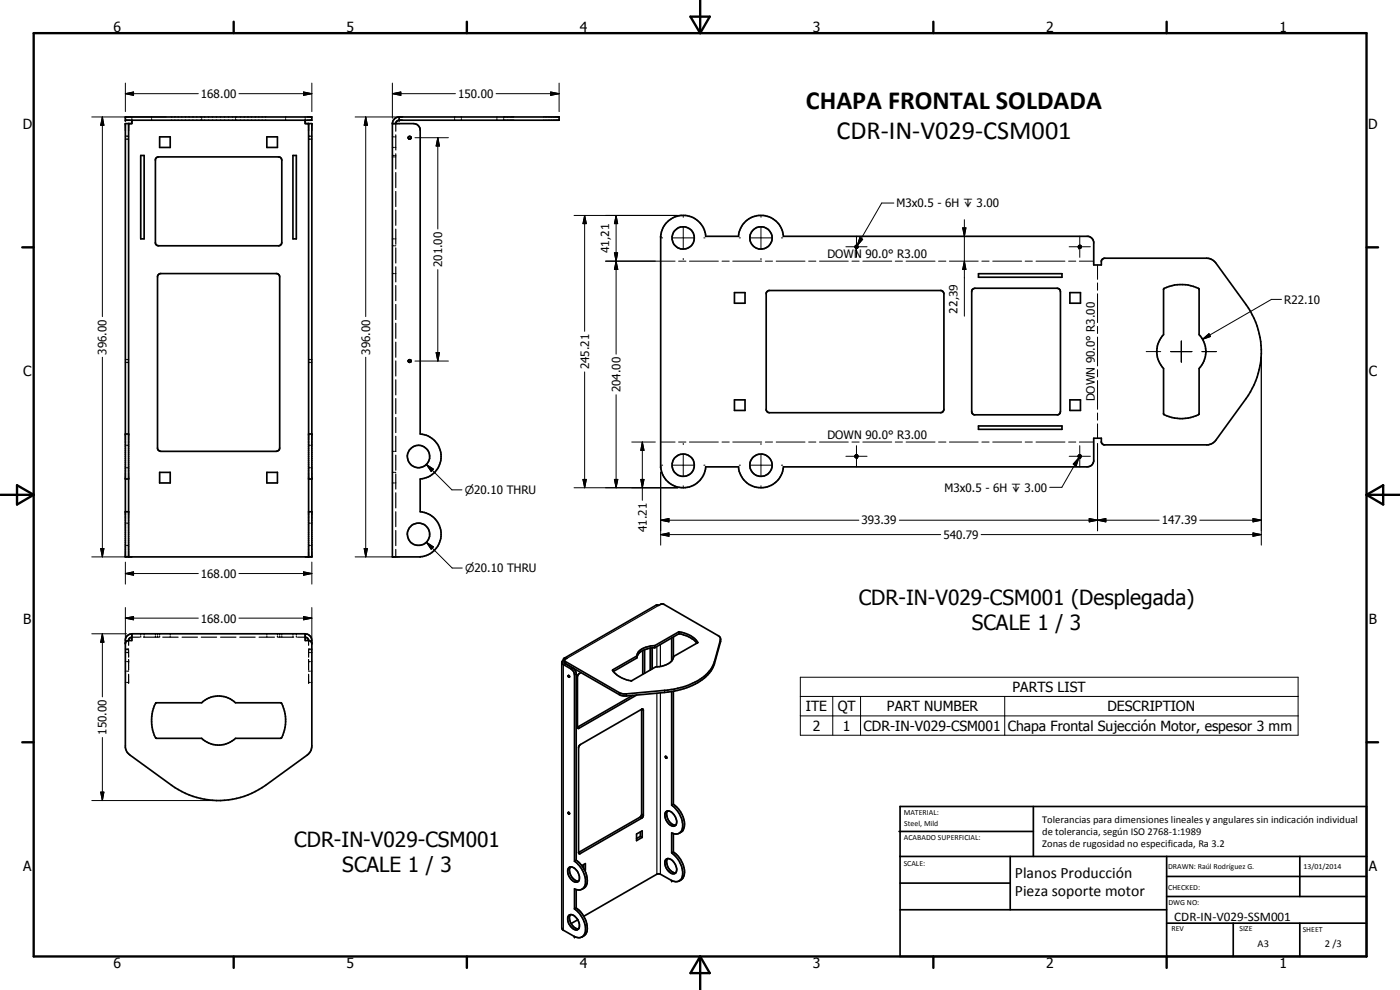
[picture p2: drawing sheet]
<svg xmlns="http://www.w3.org/2000/svg" width="420mm" height="297mm" viewBox="0 0 420 297" stroke-linecap="round" stroke-linejoin="round" font-family="sans-serif">
<g fill="none" stroke="#000" stroke-width=".51">
<path d="M37.6 35.1h56v1h-56zM38.6 37.1v130M39.6 36.1v1h-2v130h56v-130h-2v-1M92.6 37.1v130M117.8 37.1h6.3a2 2 0 0 1 2 2v91.1a6.8 6.8 0 0 1 6.3 6.8 6.8 6.8 0 0 1-6.3 6.7v9.8a6.8 6.8 0 0 1 6.3 6.8 6.8 6.8 0 0 1-6.3 6.8h-8.3zM119.8 36.1h48v-1h-48.4l-.9 .5-.4 .5-.3 1M119.8 35.1v1M119.8 36.1l-.8 .3-.2 .7M42.2 46.7h1.1v25h-1.1zM46.8 47.5l.8-.4 36.4 .1 .6 .9-.1 25.1-.5 .5h-.4h-36l-.6-.2-.4-.6v-25zM47.9 41.1h3.2v3.1h-3.2zM80.1 41.1h3.2v3.1h-3.2z"/>
<path d="M87.9 46.7h1v25h-1zM200 66.9a6.8 6.8 0 0 1 7.2-1.9 6.8 6.8 0 0 1 4.6 5.9h9.8a6.7 6.7 0 0 1 6.8-6.3 6.7 6.7 0 0 1 6.7 6.3h91.5l1.2 .7 .4 1v6.9h2.3l.1-1.4 .9-.6h30.7l1.3 .3 1.4 1.1 9.1 12.5a24 24 0 0 1 0 28.2l-9.1 12.5-1.4 1.1-.9 .3h-31.3l-.8-.8v-1.2h-2.3v6.9a1.98 1.98 0 0 1-1.9 1.7h-91.2a6.7 6.7 0 0 1-6.7 6.2 6.7 6.7 0 0 1-6.8-6.2h-9.8a6.8 6.8 0 0 1-6.8 6.2 6.8 6.8 0 0 1-6.7-6.2v-69.2l.6-2.4zM47.5 82.5l.5-.4h35.1l.8 .5v51.8l-.3 .8-.7 .2h-34.7l-.8-.5-.1-52.1zM220.4 87.8h3.2v3.2h-3.2zM230.2 87.5l.5-.3h51.8l.4 .2 .4 .7v34.7l-.3 .6-.7 .4-51.8-.1-.6-.6v-35.2zM291.8 86.9l.8-.4h24.7l.7 .4 .3 .6v36l-.4 .7-.4 .3h-25.1l-.6-.4-.2-.4v-36.4zM293.7 82.1h25v1.1h-25zM321.1 87.8h3.2v3.2h-3.2zM349.3 86.6a11.8 11.8 0 0 1 10.5 0l.1 13.8a7.4 7.4 0 0 1 0 10.2v13.5a6.8 6.8 0 0 1-5 1.5l-3.2-.3-2.5-1.1v-13.6a7.3 7.3 0 0 1 0-10.2zM220.4 120h3.2v3.1h-3.2zM321.1 120h3.2v3.1h-3.2zM37.6 130.2h1"/>
<path d="M92.6 130.2h1M293.7 127.8h25v1h-25zM37.6 153.5h1M37.6 143.7h1M47.9 141.7h3.2v3.2h-3.2zM80.1 141.7h3.2v3.2h-3.2zM92.6 153.5h1M92.6 143.7h1M37.6 167h1M92.6 167h1M39.6 190.2a2.09 2.09 0 0 0-2 1.6l.1 32.9 .3 .9 1 .9 12.5 9.1a24 24 0 0 0 28.2 0l12.5-9.1 1.1-1.4 .3-1.3v-31.6a2 2 0 0 0-2-2M39.6 190.2v2h-1.2l-.8 .8"/>
<path d="M39.6 191.2l-.8 .4-.2 .6M39.6 190.2h52M91.6 190.2v2l1.4 .1 .5 .4 .1 .5M91.6 191.2l.6 .2 .4 .8M168.6 198.8l.3 .5 2.6 1.5 .6 .7 .3 1v55.9M168.6 198.8v79.7l.3 .5 3.5 2a2.23 2.23 0 0 0 2.6-.1 2.23 2.23 0 0 0 .7-2.6 8 8 0 0 0-3.3-5.6M169.1 198.2v-.5l.4-.3 .6 .1-.7 .5v.9l.2 .2M169.1 198.2l-.5 .6M169.1 198.2l.3 .1M169.4 197.5l27.5-15.9 .8 .1 1.3-.5 16.9 9.8 .3 .6v1l-1.8 6.6a12.2 12.2 0 0 1-8.2 7.1l-4.7 1.2-14.5 1.3-1.2-.4-16.2-9.3M169.6 199.1l2.7 1.6 .6 1.3v56.1M191.1 196.8l-7.2 4.2a4.2 4.2 0 0 0 2.9 2.5l2.8 .8 7.2-4.2a5.9 5.9 0 0 0 5.2-2.4l.1-.4"/>
<path d="M191.1 196.8v.6M191.1 197.4l-7 4.1M192.9 195.2v7.1M193.5 194.9v7.1M195.2 194.4v6.6M195.7 194.4v6.3M196.5 193.7l7.2-4.1a7 7 0 0 1 5.6 3.3l-7.2 4.1v.3M196.5 194.4a7 7 0 0 0-4.9 1.8l-.5 1.2M196.5 193.7v.7M196.5 193.7a6.2 6.2 0 0 0-5.1 2.2l-.3 .9M201.6 191.4v6.9M202.1 191.1v6.2"/>
<path d="M209.2 193a8.5 8.5 0 0 0-5.5-2.8l-7.2 4.2M216.2 191.9l-1.8 6.6a11.4 11.4 0 0 1-7.4 6.9 28.3 28.3 0 0 1-7.5 1.7l-11.5 1.1-1.7-.2-16.9-9.8M46.7 211l.2-.1h13.6a7.4 7.4 0 0 1 10.2 0h13.7a11 11 0 0 1 0 10.6h-13.7a7.3 7.3 0 0 1-10.2 0h-13.6a11.1 11.1 0 0 1-.2-10.5zM174.4 201.8l-.8 .6-.3 .5 .1 15.6 .3 .1 17.4-10.1M189.9 208.7l-16.6 9.5M192.6 212.8v31.7l-.5 .7-18.5 10.6M201.6 207.5v34.1M202.1 207.4v33.9M173.9 223.6l18.7-10.8h.3l.2 .2-.2 32.1-18.9 11.1-.4-.3v-31.7zM199.7 227l.4 .1v.4h-.3zM170.5 243.8l.4 .1-.1 .4zM172.4 258.4a7.2 7.2 0 0 1 3 7.6 2.05 2.05 0 0 1-3 .7v6"/>
<path d="M172.9 258.1l1.5 1.4 .9 1.4M172.9 258.1l-.5 .3M174.6 259.7l1.1-.6v2M175.2 259.4v1.1M191 250.2l1.7-.9v1.9l-1.7 1zM192.2 249.6v1.4M192.2 251l.5 .2M192.2 251l-1.2 .6M199.7 258a1.64 1.64 0 0 1 2.6 .8 2.35 2.35 0 0 1 .1 3.3 3.1 3.1 0 0 1-2.8-3.9zM200.3 243.3a3.3 3.3 0 0 1 2.5 4.3M200.3 243.3a1.71 1.71 0 0 0-.5 2.6 2.48 2.48 0 0 0 2.8 1.8l.2-.1M200.4 243.3a3.1 3.1 0 0 0 2.4 4.3"/>
<path d="M200.4 257.6a3.2 3.2 0 0 0 2.4 4.3M201.6 255.9a7.4 7.4 0 0 1 3 7.6 2.08 2.08 0 0 1-3 .7l-3.5-2h-.8l-22.1 12.7M201.6 241.6a7.1 7.1 0 0 1 3 7.6 2.08 2.08 0 0 1-3 .7v6M202.1 250.1v5.5M202.1 255.6a6.9 6.9 0 0 1 3 7.7l-1.2 1M202.1 241.3a6.9 6.9 0 0 1 3 7.7l-1.2 1M202.1 255.6l-.5 .3M202.1 241.3l-.5 .3M269.8 249.5h40.3M270.1 242h140v45h-140zM270.1 257h140M303.2 257v16"/>
<path d="M310.1 242v15M350.1 257v30M390.1 257v12M170.7 260.3a2.16 2.16 0 0 1 2.9 1.7 1.92 1.92 0 0 1-.3 2.6 3.1 3.1 0 0 1-2.8-3.9zM171.2 260.1a3.2 3.2 0 0 0 2.4 4.3M171.2 274.4a2.43 2.43 0 0 0 .2 2.7M171.4 277.1a2.65 2.65 0 0 0 2.2 1.6M172.9 266.9v5.5M172.9 272.4a6.9 6.9 0 0 1 3 7.7l-1.2 1M172.9 272.4l-.5 .3M173.4 275.9a2.71 2.71 0 0 1 .2 2.8M173.4 275.9a1.96 1.96 0 0 0-2.7-1.2 3.1 3.1 0 0 0 2.6 4.3l.3-.3"/>
<path d="M173.4 276l-2 1.1M175.3 260.9l.4 .2M175.3 260.9a5.3 5.3 0 0 1 .4 5.2l-1 .7M175.7 261.1l-.2 .1M270.1 265h33.1M270.1 273h80M350.1 277h60M350.1 269h60M350.1 263h60M370.1 277v10M390.1 277v10"/>
<circle cx="122.9" cy="41.3" r=".41"/>
<circle cx="205" cy="71.4" r="3.3"/>
<circle cx="228.4" cy="71.4" r="3.3"/>
<circle cx="257" cy="74.1" r=".41"/>
<circle cx="324" cy="74.1" r=".4"/>
<circle cx="122.9" cy="108.3" r=".41"/>
<circle cx="125.6" cy="137" r="3.3"/>
<circle cx="205" cy="139.6" r="3.3"/>
<circle cx="228.4" cy="139.6" r="3.3"/>
<circle cx="257" cy="136.9" r=".41"/>
<circle cx="324.1" cy="136.9" r=".41"/>
<circle cx="125.6" cy="160.3" r="3.4"/>
<circle cx="170.7" cy="202.9" r=".27"/>
</g>
<g fill="none" stroke="#000" stroke-width=".35">
<path d="M39.6 35.1v.3M39.6 35.7v.4M45.5 35.1v.3M45.5 35.7v.4M60.5 35.1v.3M60.5 35.7v.4M70.7 35.1v.3M70.7 35.7v.4M85.7 35.1v.3M85.7 35.7v.4M91.6 35.1v.3M91.6 35.7v.4"/>
<path d="M118.8 37.1v2.3M136.4 35.1v.3M136.4 35.7v.4M138.5 35.1v.3M138.5 35.7v.4M149.1 35.1v.3M149.1 35.7v.4M151.2 35.1v.3M151.2 35.7v.4M37.6 40.9h.3M37.6 41.7h.3M38.3 40.9h.3"/>
<path d="M38.3 41.7h.3M92.6 40.9h.3M92.6 41.7h.3M93.2 40.9h.4M93.2 41.7h.4M117.8 46.7h.3M117.8 44.2h.3M117.8 41.1h.3M117.8 47.1h.3M118.4 46.7h.4M118.4 44.2h.4M118.4 41.1h.4"/>
<path d="M118.4 47.1h.4M118.8 40.5v4.5M118.8 46.1v4.6M118.8 51.8v4.5M118.8 57.4v4.6M117.8 71.7h.3M117.8 73.7h.3M118.4 71.7h.4M118.4 73.7h.4M118.8 63.1v4.5M118.8 68.7v4.6M118.8 74.4v4.5"/>
<path d="M117.8 82.1h.3M118.4 82.1h.4M118.8 80.1v4.5M118.8 85.7v4.5M118.8 91.4v4.5M118.8 97v4.5M37.6 107.9h.3M37.6 108.7h.3M38.3 107.9h.3M38.3 108.7h.3M92.6 107.9h.3M92.6 108.7h.3"/>
<path d="M93.2 107.9h.4M93.2 108.7h.4M118.8 102.7v4.5M118.8 108.3v4.5M118.8 114v4.5M118.8 119.6v4.5M37.6 133.6h.3M38.3 133.6h.3M92.6 133.6h.3M93.2 133.6h.4M117.8 135.4h.3M118.8 130.9v4.5h-.4"/>
<path d="M118.8 125.3v4.5M118.8 136.6v4.5M37.6 140.3h.3M37.6 157h.3M38.3 140.3h.3M38.3 157h.3M92.6 140.3h.3M92.6 157h.3M93.2 140.3h.4M93.2 157h.4M117.8 144.9h.3M117.8 141.7h.3"/>
<path d="M118.4 144.9h.4M118.4 141.7h.4M118.8 142.2v4.5M118.8 147.9v4.5M118.8 153.5v4.5M118.8 159.2v4.5M37.6 163.7h.3M38.3 163.7h.3M92.6 163.7h.3M93.2 163.7h.4M118.8 164.8v2.3M37.6 198.5h.3"/>
<path d="M37.6 194.9h.3M37.6 195.7h.3M37.6 194.7h.3M38.3 198.5h.3M38.3 194.9h.3M38.3 195.7h.3M38.3 194.7h.3M38.6 192.2v1.4M38.6 195.1v2.1M38.6 197.9v3.1M39.6 191.2h2.3M42.2 190.2v.3"/>
<path d="M42.2 190.9v.3M43.1 191.2h4.6M43.3 190.2v.3M43.3 190.9v.3M46.6 190.2v.3M46.6 190.9v.3M47.3 190.2v.3M47.3 190.9v.3M47.9 190.2v.3M47.9 190.9v.3M48.8 191.2h4.7M51.1 190.2v.3"/>
<path d="M51.1 190.9v.3M54.6 191.2h4.7M60.4 191.2h4.6M66.2 191.2h4.6M72 191.2h4.6M77.8 191.2h4.6M80.1 190.2v.3M80.1 190.9v.3M83.3 190.2v.3M83.3 190.9v.3M83.5 191.2h4.6M83.9 190.2v.3"/>
<path d="M83.9 190.9v.3M84.6 190.2v.3M84.6 190.9v.3M87.9 190.2v.3M87.9 190.9v.3M88.9 190.2v.3M88.9 190.9v.3M89.3 191.2h2.3M92.6 192.2v1.4M92.6 195.1v2.1M92.6 197.9v3.1M92.6 198.5h.3"/>
<path d="M92.6 194.9h.3M92.6 195.7h.3M92.6 194.7h.3M93.2 198.5h.4M93.2 194.9h.4M93.2 195.7h.4M93.2 194.7h.4M169.6 198.4v.7l-.5 .3v79.7M197.1 194v6.1M197.7 181.7l-27.6 15.8M198.2 193.3v6.6M203.7 189.6v.6"/>
<path d="M203.9 189.6v.6M209.4 192.7v.1M214.4 198.5v.7M216.2 191.9v.7M37.6 204.8h.3M37.6 201.4h.3M38.3 201.4h.3M38.6 202.3v2.5h-.3M92.6 202.3v2.5h.3M92.6 201.4h.3M93.2 204.8h.4M93.2 201.4h.4"/>
<path d="M171.9 200.4l-.5 .3M172.9 202.2l-.5 .3M173.3 218.2l.5 .3M183.9 201v.2M185.8 207.8v.6M188 208.2v.6M192.6 212.8l.5 .3M197.1 208v54.3M198.2 207.9v54.4M199.5 207.1v.7M173.6 255.8l.6 .3M192.1 245.2l.5 .3"/>
<path d="M192.6 244.3l.5 .3"/>
</g>
<g fill="#000">
<circle cx="37.6" cy="35.1" r=".25"/>
<circle cx="37.6" cy="36.1" r=".25"/>
<circle cx="119.8" cy="35.1" r=".25"/>
<circle cx="119.8" cy="36.1" r=".25"/>
<circle cx="198.3" cy="70.9" r=".25"/>
<circle cx="198.3" cy="140.1" r=".25"/>
<circle cx="38.6" cy="198.5" r=".18"/>
<circle cx="92.6" cy="198.5" r=".18"/>
<circle cx="169.6" cy="199.1" r=".18"/>
<circle cx="38.6" cy="204.8" r=".18"/>
<circle cx="92.6" cy="204.8" r=".18"/>
<circle cx="192.6" cy="212.8" r=".25"/>
<circle cx="201.6" cy="264.2" r=".25"/>
<circle cx="172.4" cy="281" r=".25"/>
</g>
<g fill="none" stroke="#000" stroke-width=".3">
<path d="M27.5 35.1h22.4M30.7 35.1l.5 2.5h-1zM30.7 35.1v59.9M37.6 28.1l2.5-.5v1zM37.6 24.9v8.6M37.6 28.1h21.9M71.7 28.1h21.9M91.1 27.6l2.5 .5-2.5 .5zM93.6 24.9v8.6M106.6 35.1h12.6M109.8 35.1l.5 2.5h-1zM109.8 35.1v59.9"/>
<path d="M117.8 28.1l2.5-.5v1zM117.8 28.1h18.9M117.8 24.9v10.6M148.9 28.1h18.9M165.3 27.6l2.5 .5-2.5 .5zM167.8 24.9v8.6M37.6 40.8h.3M37.6 41.8h.3M38.3 40.8h.3M38.3 41.8h.3M92.6 40.8h.3M92.6 41.8h.3"/>
<path d="M93.2 40.8h.4M93.2 41.8h.4M122.5 41.1h.1M122.5 41.1a.51 .51 0 0 0 .4 .7 .51 .51 0 0 0 .5-.7M123.4 41.1h.1M124.5 41.3h10.1M131.4 41.3l.5 2.5h-1zM131.4 41.3v27.4M172.3 64.6h32.8M175.5 64.6l.5 2.5h-1zM175.5 64.6v34.8M181.7 78.4h20.9"/>
<path d="M184.4 75.9h1l-.5 2.5zM184.4 75.9l1 5h-1l1-5zM184.9 78.4l.5 2.5h-1zM184.9 64.6l.5 2.5h-1zM184.9 64.6v41.7M198.5 71.4h.4M201.9 71.4h6.3M203.7 78.4h2.2M205.1 64.9v.3M205.1 68.2v6.3M205.1 77.6v.3M206.9 78.4h8.7"/>
<path d="M211.2 71.4h.4M216.7 78.4h2.2M219.9 78.4h8.7M221.9 71.4h.3M225.2 71.4h6.4M228.4 64.9v.3M228.4 68.2v6.3M228.4 77.6v.3M229.7 78.4h2.1M232.9 78.4h8.7M234.5 71.4h.4M242.7 78.4h2.1"/>
<path d="M245.9 78.4h8.7M253.9 74h6.3M255.7 78.4h2.1M256.8 73.6h.1M256.8 74.5h.1M256.8 73.6a.5 .5 0 0 1 .7 .4 .5 .5 0 0 1-.7 .5M257 70.9v6.3M258.1 71.3l.8 .5-1.7 1.9zM258.9 78.4h8.7M268.3 60.9h-3.7l-7.4 12.8M268.7 78.4h2.1M271.9 78.4h8.7"/>
<path d="M281.7 78.4h2.2M284.9 78.4h8.7M288.9 68.4h1l-.5 2.5zM289.4 78.4l.5 2.5h-1zM289.4 65.9v29M294.7 78.4h2.1M297.9 78.4h8.7M307.7 78.4h2.1M310.9 78.4h8.7M320.7 78.4h2.2M320.9 74h6.3M323.8 73.6h.1"/>
<path d="M323.8 74.5h.1M323.8 73.6h.5l.2 .3-.1 .5-.6 .1M323.9 78.4h4.3M324.1 70.9v6.3M329.4 79.5v4.3M131.4 80.9v27.4M329.4 84.9v2.2M329.4 88.1v8.7M329.4 97.9v2.2M384.6 89.8h-3l-20.7 12M30.7 107.2v59.9M37.6 107.8h.3"/>
<path d="M37.6 108.8h.3M38.3 107.8h.3M38.3 108.8h.3M92.6 107.8h.3M92.6 108.8h.3M93.2 107.8h.4M93.2 108.8h.4M109.8 107.2v59.9M122.5 108.1a.5 .5 0 0 0 .4 .7 .5 .5 0 0 0 .5-.7M123.4 108.1h.1M124.5 108.3h10.1M130.9 105.8h1l-.5 2.5z"/>
<path d="M175.5 111.6v34.7M184.9 118.4v27.9M329.4 101.1v8.7M329.4 110.9v2.2M329.4 114.2v8.6M344 105.5h4.3M351.4 105.5h6.3M354.5 102.3v6.4M360.7 105.5h4.4M360.9 101.8l1.9-1.7 .5 .9zM378.5 107.1v56.5M128 139.4l2.1 1.4-.7 .7z"/>
<path d="M128 139.4l7.6 7.6h3M189.6 132.6h7.1M192.8 132.6l.5 2.5h-1zM192.8 132.6v17.5M198.3 132.6h4.3M198.5 139.6h.4M201.9 139.6h6.3M203.7 132.6h2.2M205.1 133.1v.3M205.1 136.4v6.3M206.9 132.6h8.7M211.2 139.6h.4"/>
<path d="M216.7 132.6h2.2M219.9 132.6h8.7M221.9 139.6h.3M225.2 139.6h6.4M228.4 133.1v.3M228.4 136.4v6.3M229.7 132.6h2.1M232.9 132.6h8.7M234.5 139.6h.4M242.7 132.6h2.1M245.9 132.6h8.7M253.9 136.9h6.3"/>
<path d="M255.7 132.6h2.1M257 133.7v6.4M257.3 137.3h.1M257.3 136.5a.5 .5 0 0 0-.8 .4 .5 .5 0 0 0 .8 .4M258.9 132.6h8.7M268.7 132.6h2.1M271.9 132.6h8.7M281.7 132.6h2.2M284.9 132.6h8.7M294.7 132.6h2.1M297.9 132.6h8.7M307.7 132.6h2.1"/>
<path d="M310.9 132.6h8.7M320.7 132.6h2.2M320.9 136.9h6.3M323.8 137.3l-.8 2.4-.9-.5zM323.8 137.3l-5.1 8.9h-3.7M323.9 132.6h4.3M324.1 133.7v6.4M324.3 137.3h.1M324.3 136.5l-.4-.1-.4 .3 .2 .5 .6 .1M329.4 123.9v2.2M329.4 127.2v4.3M329.4 133.1v26.2"/>
<path d="M172.3 146.3h31.1M175 143.8h1l-.5 2.5zM184.4 143.8h1l-.5 2.5zM192.3 143.8h1l-.5 2.5zM198.3 156.1l2.5-.5v1zM198.3 141.7v21.9M198.3 156.1h59.5M205.1 145.8v.3M228.4 145.8v.3M269.9 156.1h78M326.9 155.6l2.5 .5-2.5 .5zM326.9 155.6l5 1v-1l-5 1z"/>
<path d="M329.4 156.1l2.5-.5v1zM360.1 156.1h18.4M376 159.9l2.5 .5-2.5 .5zM376 155.6l2.5 .5-2.5 .5zM27.5 167.1h10.5M30.2 164.6h1l-.5 2.5zM37.6 172.1l2.5-.5v1zM37.6 172.1h21.9M37.6 168.7v6.6M71.7 172.1h21.9M91.1 171.6l2.5 .5-2.5 .5zM93.6 168.7v6.6"/>
<path d="M106.6 167.1h11.6M109.3 164.6h1l-.5 2.5zM128 162.7l2.1 1.4-.7 .7zM128 162.7l7.7 7.7h3M198.3 160.4l2.5-.5v1zM198.3 160.4h84M294.5 160.4h84M27.5 190.2h10.5M30.7 190.2l.5 2.5h-1zM30.7 190.2v18.9M37.6 185.5l2.5-.5v1zM37.6 194.9h.3"/>
<path d="M37.6 195.8h.3M37.6 182.3v9.3M37.6 185.5h21.9M38.3 194.9h.3M38.3 195.8h.3M71.7 185.5h21.9M91.1 185l2.5 .5-2.5 .5zM92.6 194.9h.3M92.6 195.8h.3M93.2 194.9h.4M93.2 195.8h.4M93.6 182.3v9.3"/>
<path d="M240.2 203.2h149.4v17.4h-149.4zM240.2 209h149.4M240.2 214.8h149.4M249.9 209v11.6M258.3 209v11.6M301.5 209v11.6M30.2 237.7h1l-.5 2.5zM30.7 221.3v18.9M27.5 240.2h36.5"/>
</g>
<g fill="none" stroke="#000" stroke-width=".71">
<path d="M10.1 9.9h400v277.1h-400zM70.1 6.5v3.4M140.1 6.5v3.4M207.2 5h5.8l-2.9 4.9zM210.1 0v9.9M280.1 6.5v3.4M350.1 6.5v3.4M6.7 74.2h3.4M410.1 74.2h3.5M.1 148.5h10M5.1 145.6l5 2.9-5 2.9zM410.1 148.5h10"/>
<path d="M410.1 148.5l5-2.9v5.8zM6.7 222.7h3.4M410.1 222.7h3.5M70.1 287v3.4M140.1 287v3.4M210.1 287v10M210.1 287l2.9 5h-5.8zM280.1 287v3.4M350.1 287v3.4"/>
</g>
<g fill="#000">
<path d="M30.7 35.1l.5 2.5h-1zM37.6 28.1l2.5-.5v1zM91.1 27.6l2.5 .5-2.5 .5zM109.8 35.1l.5 2.5h-1zM117.8 28.1l2.5-.5v1zM165.3 27.6l2.5 .5-2.5 .5zM131.4 41.3l.5 2.5h-1zM175.5 64.6l.5 2.5h-1zM184.4 75.9h1l-.5 2.5zM184.9 64.6l.5 2.5h-1zM258.1 71.3l.8 .5-1.7 1.9zM288.9 68.4h1l-.5 2.5z"/>
<path d="M184.9 78.4l.5 2.5h-1zM289.4 78.4l.5 2.5h-1zM130.9 105.8h1l-.5 2.5zM360.9 101.8l1.9-1.7 .5 .9zM192.8 132.6l.5 2.5h-1zM323.8 137.3l-.8 2.4-.9-.5zM128 139.4l2.1 1.4-.7 .7zM175 143.8h1l-.5 2.5zM184.4 143.8h1l-.5 2.5zM192.3 143.8h1l-.5 2.5zM198.3 160.4l2.5-.5v1zM198.3 156.1l2.5-.5v1z"/>
<path d="M326.9 155.6l2.5 .5-2.5 .5zM329.4 156.1l2.5-.5v1zM376 155.6l2.5 .5-2.5 .5zM30.2 164.6h1l-.5 2.5zM37.6 172.1l2.5-.5v1zM91.1 171.6l2.5 .5-2.5 .5zM109.3 164.6h1l-.5 2.5zM128 162.7l2.1 1.4-.7 .7zM376 159.9l2.5 .5-2.5 .5zM30.7 190.2l.5 2.5h-1zM37.6 185.5l2.5-.5v1zM91.1 185l2.5 .5-2.5 .5z"/>
<path d="M30.2 237.7h1l-.5 2.5z"/>
</g>
<g font-size="7.9">
<text x="241.9" y="32.8">CHAPA FRONTAL SOLDADA</text>
<text x="251" y="41.7">CDR-IN-V029-CSM001</text>
</g>
<g font-size="6.3">
<text x="257.7" y="181.5">CDR-IN-V029-CSM001 (Desplegada)</text>
<text x="291.7" y="189">SCALE 1 / 3</text>
<text x="88.3" y="254">CDR-IN-V029-CSM001</text>
<text x="102.7" y="261.5">SCALE 1 / 3</text>
</g>
<g font-size="4.7">
<text x="304.6" y="263.5">Planos Producción</text>
<text x="304.6" y="268.9">Pieza soporte motor</text>
</g>
<g font-size="4.2">
<text x="34" y="9.6">6</text>
<text x="104" y="9.6">5</text>
<text x="174" y="9.6">4</text>
<text x="244" y="9.6">3</text>
<text x="314" y="9.6">2</text>
<text x="384" y="9.6">1</text>
<text x="6.8" y="38.7">D</text>
<text x="410.6" y="38.7">D</text>
<text x="7" y="112.9">C</text>
<text x="410.8" y="112.9">C</text>
<text x="7" y="187.1">B</text>
<text x="410.8" y="187.1">B</text>
<text x="303.9" y="207.6">PARTS LIST</text>
<text x="241.9" y="213.4">ITE</text>
<text x="251.4" y="213.4">QT</text>
<text x="266.2" y="213.4">PART NUMBER</text>
<text x="332.4" y="213.4">DESCRIPTION</text>
<text x="243.9" y="219.2">2</text>
<text x="253" y="219.2">1</text>
<text x="259.2" y="219.2">CDR-IN-V029-CSM001</text>
<text x="302.4" y="219.4">Chapa Frontal Sujección Motor, espesor 3 mm</text>
<text x="7" y="261.4">A</text>
<text x="410.8" y="261.4">A</text>
<text x="34" y="290.4">6</text>
<text x="104" y="290.4">5</text>
<text x="174" y="290.4">4</text>
<text x="244" y="290.4">3</text>
<text x="314" y="290.4">2</text>
<text x="384" y="290.4">1</text>
</g>
<g font-size="3.9">
<text x="182.8" y="76" transform="rotate(-90 182.8 76)">41,21</text>
<text x="287.3" y="94.1" transform="rotate(-90 287.3 94.1)">22,39</text>
<text x="352.4" y="276.3">CDR-IN-V029-SSM001</text>
</g>
<g font-size="3.5">
<text x="60.3" y="29.4">168.00</text>
<text x="137.5" y="29.4">150.00</text>
<text x="269.1" y="62.2">M3x0.5 - 6H x 3.00</text>
<text x="248.4" y="77.5">DOWN 90.0° R3.00</text>
<text x="132.7" y="80.1" transform="rotate(-90 132.7 80.1)">201.00</text>
<text x="385.4" y="91.1">R22.10</text>
<text x="32" y="106.4" transform="rotate(-90 32 106.4)">396.00</text>
<text x="111.1" y="106.4" transform="rotate(-90 111.1 106.4)">396.00</text>
<text x="176.8" y="110.8" transform="rotate(-90 176.8 110.8)">245.21</text>
<text x="186.2" y="117.7" transform="rotate(-90 186.2 117.7)">204.00</text>
<text x="328.5" y="120.4" transform="rotate(-90 328.5 120.4)">DOWN 90.0° R3.00</text>
<text x="248.4" y="131.8">DOWN 90.0° R3.00</text>
<text x="283.4" y="147.5">M3x0.5 - 6H x 3.00</text>
<text x="194.1" y="159.6" transform="rotate(-90 194.1 159.6)">41.21</text>
<text x="258.6" y="157.4">393.39</text>
<text x="283.1" y="161.7">540.79</text>
<text x="348.7" y="157.4">147.39</text>
<text x="60.3" y="173.4">168.00</text>
<text x="60.3" y="186.8">168.00</text>
<text x="32" y="220.5" transform="rotate(-90 32 220.5)">150.00</text>
</g>
<g font-size="3.3">
<text x="139.5" y="148.3">n20.10 THRU</text>
<text x="139.6" y="171.7">n20.10 THRU</text>
</g>
<g font-size="3.1">
<text x="312.7" y="246.8">Tolerancias para dimensiones lineales y angulares sin indicación individual</text>
<text x="312.7" y="250.4">de tolerancia, según ISO 2768-1:1989</text>
<text x="312.7" y="254">Zonas de rugosidad no especificada, Ra 3.2</text>
<text x="377.4" y="284.1">A3</text>
<text x="397.6" y="284.2">2 /3</text>
</g>
<g font-size="2.4">
<text x="271.2" y="244.4">MATERIAL:</text>
<text x="271.3" y="252">ACABADO SUPERFICIAL:</text>
<text x="271.4" y="247.9">Steel, Mild</text>
<text x="271.2" y="259.7">SCALE:</text>
<text x="350.6" y="260.8">DRAWN: Raúl Rodríguez G.</text>
<text x="391.2" y="260.6">13/01/2014</text>
<text x="350.6" y="267">CHECKED:</text>
<text x="350.6" y="271.4">DWG NO:</text>
<text x="351.6" y="279.3">REV</text>
<text x="372" y="279.4">SIZE</text>
<text x="391" y="279.6">SHEET</text>
</g>
</svg>
